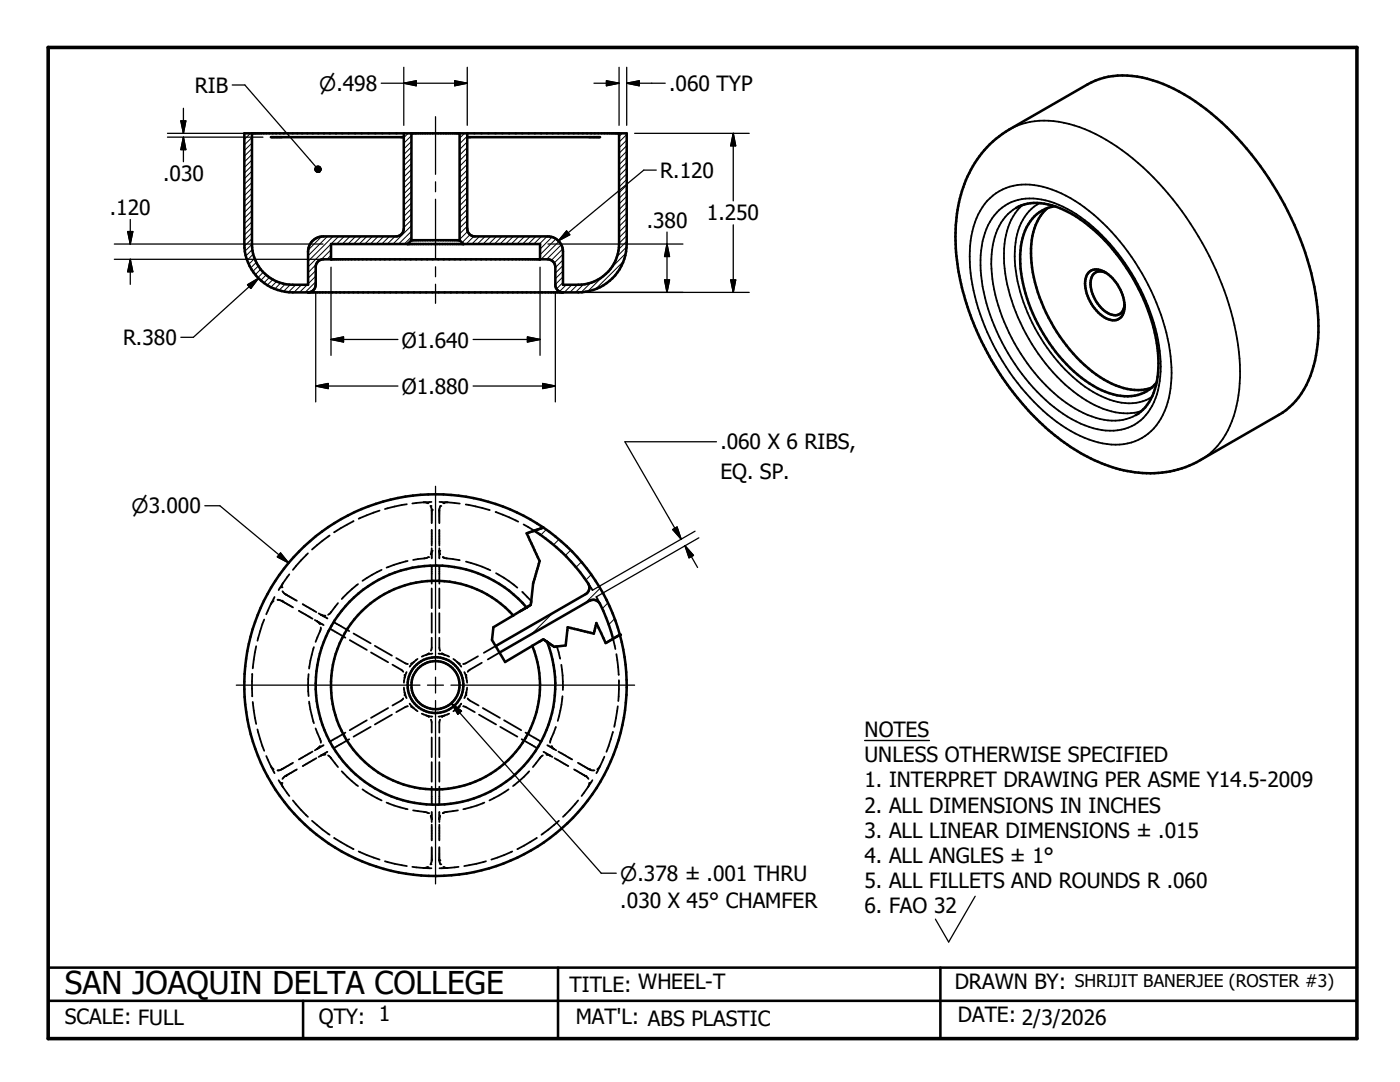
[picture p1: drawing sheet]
<svg xmlns="http://www.w3.org/2000/svg" width="279mm" height="216mm" viewBox="0 0 279 216" stroke-linecap="round" stroke-linejoin="round" font-family="sans-serif">
<g fill="none" stroke="#000" stroke-width=".2">
<path d="M48.8 26.6v.1M50 26.6l-1.2 1.2M50.3 39.8l-1.5 1.5M50.3 38.6l-1.5 1.6M50.3 37.5l-1.5 1.5M50.3 36.4l-1.5 1.5M50.3 35.3l-1.5 1.5M50.3 34.1l-1.5 1.6M50.3 33l-1.5 1.6M50.3 31.9l-1.5 1.5M50.3 30.8l-1.5 1.5M50.3 29.7l-1.5 1.5"/>
<path d="M50.3 28.5l-1.5 1.6M50.3 27.4l-1.5 1.5M81.4 26.6l-.8 .9M82.1 39.4l-1.5 1.6M82.1 38.3l-1.5 1.5M82.1 37.2l-1.5 1.5M82.1 36.1l-1.5 1.5M82.1 34.9l-1.5 1.6M82.1 33.8l-1.5 1.5M82.1 32.7l-1.5 1.5M82.1 31.6l-1.5 1.5M82.1 30.4l-1.5 1.6"/>
<path d="M82.1 29.3l-1.5 1.5M82.1 28.2l-1.5 1.5M82.1 27.1l-1.5 1.5M92.7 26.6l-1 1M93.3 36.2l-1.6 1.5M93.3 32.8l-1.6 1.5M93.3 31.7l-1.6 1.5M93.3 28.3l-1.6 1.5M93.3 39.5l-1.6 1.6M93.3 38.4l-1.6 1.5M93.3 37.3l-1.6 1.5M93.3 35l-1.6 1.6"/>
<path d="M93.3 33.9l-1.6 1.5M93.3 30.5l-1.6 1.6M93.3 29.4l-1.6 1.5M93.3 27.2l-1.6 1.5M124.2 26.6l-.7 .6M125.1 39.2l-1.6 1.5M125.1 38.1l-1.6 1.5M125.1 36.9l-1.6 1.6M125.1 35.8l-1.6 1.5M125.1 34.7l-1.6 1.5M125.1 33.6l-1.6 1.5M125.1 32.4l-1.6 1.6"/>
<path d="M125.1 31.3l-1.6 1.6M125.1 30.2l-1.6 1.5M125.1 29.1l-1.6 1.5M125.1 28l-1.6 1.5M125.1 26.8l-1.6 1.6M50.3 48.7l-1.4 1.4M50.3 47.6l-1.5 1.5M50.3 46.5l-1.5 1.5M50.3 45.4l-1.5 1.5M50.3 44.3l-1.5 1.5M50.3 43.1l-1.5 1.6M50.3 42l-1.5 1.5"/>
<path d="M50.3 40.9l-1.5 1.5M50.4 49.7l-1.3 1.4M50.5 50.7l-1.2 1.2M50.8 51.5l-1.1 1.2M51.2 52.4l-1.1 1M51.6 53l-1.1 1.2M52 53.7l-1 1.1M52.6 54.3l-1.1 1.1M53.1 54.8l-1 1.1M53.8 55.3l-1.1 1.1M54.5 55.8l-1.1 1.1M55.2 56.1l-1.1 1.2"/>
<path d="M56.1 56.4l-1.3 1.3M57 56.7l-1.3 1.2M58 56.8l-1.4 1.4M59 56.8l-1.4 1.5M60.2 56.8l-1.5 1.5M61.3 56.8l-1.5 1.5M62.8 57.6l-.6 .5M63 56.2l-2.1 2.1M63 55.1l-1.5 1.5M63 54l-1.5 1.5M63.1 52.7l-1.6 1.7M64.2 47.2l-2.7 2.7"/>
<path d="M65.3 47.2l-3.8 3.8M66.1 51l-.8 .7M66.1 49.8l-2.1 2.1M66.5 47.2l-5 4.9M67.6 47.2l-6.1 6.1M68.7 47.2l-1.5 1.5M69.8 47.2l-1.5 1.5M71 47.2l-1.6 1.5M72.1 47.2l-1.5 1.5M73.2 47.2l-1.5 1.5M74.3 47.2l-1.5 1.5M75.4 47.2l-1.5 1.5"/>
<path d="M76.6 47.2l-1.5 1.5M77.7 47.2l-1.5 1.5M78.8 47.2l-1.5 1.5M82.1 47.3l-1.4 1.4M82.1 46.2l-2.6 2.5M82.1 45l-3.7 3.7M82.1 43.9l-1.5 1.5M82.1 42.8l-1.5 1.5M82.1 41.7l-1.5 1.5M82.1 40.5l-1.5 1.6M93.3 45.1l-1.6 1.6M93.3 44l-1.6 1.5"/>
<path d="M93.3 42.9l-1.6 1.5M93.3 41.8l-1.6 1.5M93.3 40.6l-1.6 1.6M93.4 46.1l-1.7 1.7M93.8 46.8l-1.6 1.6M94.6 47.1l-1.6 1.6M95.7 47.2l-1.5 1.5M96.8 47.2l-1.5 1.5M97.9 47.2l-1.5 1.5M99.1 47.2l-1.5 1.5M100.2 47.2l-1.5 1.5M101.3 47.2l-1.5 1.5"/>
<path d="M102.4 47.2l-1.5 1.5M103.6 47.2l-1.6 1.5M104.7 47.2l-1.5 1.5M105.8 47.2l-1.5 1.5M106.9 47.2l-1.5 1.5M108.1 47.2l-1.6 1.5M109.2 47.2l-1.6 1.5M110.2 47.3l-2.4 2.4M110.9 47.7l-3.1 3.1M111.5 48.2l-3.5 3.5M112 48.9l-2.9 2.8M112.3 49.7l-2.3 2.2"/>
<path d="M112.4 56.4l-1.3 1.2M112.4 55.2l-1.6 1.6M112.4 54.1l-1.6 1.5M112.4 53l-1.6 1.5M112.4 51.9l-1.6 1.5M112.4 50.8l-1.8 1.7M113 56.8l-1.3 1.4M114.1 56.8l-1.5 1.5M115.3 56.8l-1.6 1.5M116.5 56.7l-1.7 1.6M118 56.3l-2 2M120.3 55.2l-3 3"/>
<path d="M122.5 55.2l-.6 .6M124.4 52.2l-5.5 5.5M124.9 50.6l-3 3M125 49.3l-1.9 2M125.1 48.2l-1.7 1.6M125.1 47l-1.6 1.5M125.1 45.9l-1.6 1.5M125.1 44.8l-1.6 1.5M125.1 43.7l-1.6 1.5M125.1 42.6l-1.6 1.5M125.1 41.4l-1.6 1.5M125.1 40.3l-1.6 1.5"/>
<path d="M109 105.7l-1.1 1.1M111.5 107.6l-1.1 1.1M113.9 109.8l-1.1 1.1M116 112.1l-1 1.1M118 114.7l-1.1 1.1M119.8 117.4l-3.1 3M99.6 128.5l-.6 .6M110.3 122.4l-4.2 4.1M121.3 120.3l-1.1 1.2M122.7 123.5l-1.2 1.2"/>
</g>
<g fill="none" stroke="#000" stroke-width=".51">
<path d="M48.8 26.6h76.3v22.1a9.7 9.7 0 0 1-9.7 9.6h-57a9.6 9.6 0 0 1-9.6-9.6zM50.3 26.6v22.1a8.1 8.1 0 0 0 8.1 8.1h3.1v-6.6a3 3 0 0 1 3-3h14.6a1.56 1.56 0 0 0 1.5-1.6v-19M54.1 27.4h26.5M82.1 26.6v21.3M91.7 26.6v21.3M93.3 26.6v19a1.52 1.52 0 0 0 1.5 1.6h14.5a3.1 3.1 0 0 1 3.1 3v6.6a15.5 15.5 0 0 0 5-.2 8.1 8.1 0 0 0 6.1-7.9v-22.1M93.3 27.4h26.5M197.5 28.8l1.3-1.1 2.6-1.9 15.7-9a16 16 0 0 1 12.9-.8 40.7 40.7 0 0 1 17.8 12.5 62.4 62.4 0 0 1 14.9 31.4 29.2 29.2 0 0 1-2 17 14.1 14.1 0 0 1-5.5 5.9l-15.6 9a22.1 22.1 0 0 1-19.8 .6 45.8 45.8 0 0 1-19.7-17 53.8 53.8 0 0 1-9.3-25.1 28 28 0 0 1 4.2-18.5zM61.5 58.3a1.56 1.56 0 0 0 1.5-1.5v-3.5a1.52 1.52 0 0 1 1.5-1.6h44.8a1.56 1.56 0 0 1 1.5 1.6v3.5a1.52 1.52 0 0 0 1.6 1.5M66.1 51.7v-3h41.7v3M82.1 47.9l-.8 .8M82.1 47.9h9.6"/>
<path d="M91.7 47.9l.8 .8M202.8 41.5a9.3 9.3 0 0 1 7.9-.3 29.3 29.3 0 0 1 12.8 10.4 36 36 0 0 1 7.7 21.8 11.1 11.1 0 0 1-4 9.1l-.5 .3M209 41.5a11 11 0 0 0-3.2 9 32.7 32.7 0 0 0 12.2 23.6 14.2 14.2 0 0 0 10.5 3.6l1.3-.3M210.5 41.2a7.8 7.8 0 0 0-6.4 6.3 24 24 0 0 0 2 15.1 30.6 30.6 0 0 0 13.7 15.2 9.8 9.8 0 0 0 9.1 .2l1-.7 .9-1M217.3 54.4a2.7 2.7 0 0 1 3.5 .1 8.3 8.3 0 0 1 3.5 7.7 2.24 2.24 0 0 1-3.5 1.3 8.4 8.4 0 0 1-4.2-7.8l.3-.8zM220.8 54.5a2 2 0 0 0-2.2-.1 2 2 0 0 0-1 2 7 7 0 0 0 4.3 6.4 1.92 1.92 0 0 0 2.5-2M106.6 105.9a34.2 34.2 0 0 1 11 11v.6l-.2 .5-.5 .6-18 10.3M108.4 105.3l-3.3 1.1 2.6 5.6-1.3 4.4-.4 3.5a1.15 1.15 0 0 1-.8 1.3 23.9 23.9 0 0 0-39.6 4.6 23.9 23.9 0 0 0 19.5 34.7 23.9 23.9 0 0 0 24.1-32.4M108.4 105.3a38 38 0 0 1 15.3 21.4M108.4 105.3a38.1 38.1 0 0 0-55.5 14.2 38.1 38.1 0 0 0 21.3 53.2 38.1 38.1 0 0 0 50-28 37.7 37.7 0 0 0-.5-18M102.4 122.8l-3.9 2.4-.3 2.5 2.6 4.4 7-4.1a.84 .84 0 0 1 1.4 .1M102.4 122.8a20.9 20.9 0 0 0-34.4 5.2 20.9 20.9 0 0 0 18.4 29.6 20.9 20.9 0 0 0 19.8-28.7"/>
<path d="M105.1 121.2l-2.7 1.6M122.4 127.4l-1.4-4.2a8.5 8.5 0 0 0-1.6-3.1l-.7-.4-1.1 .2-17.9 10.3M123.7 126.7l-2.8 1.6-1.9-4-.5 2.1-5.2-1.2-.4 3.6-1.8 .2a.74 .74 0 0 1-1-.3l-.9-.6M9.6 193.1h261.2M9.6 199.7h261.2M60.5 199.7v7.5M111.4 193.1v14.1M187.7 193.1v14.1"/>
<circle cx="86.9" cy="136.7" r="4.8"/>
<circle cx="86.9" cy="136.7" r="5.6"/>
</g>
<g fill="#000">
<circle cx="55.4" cy="119.7" r=".18"/>
<circle cx="56.2" cy="119.9" r=".18"/>
<circle cx="56.2" cy="117.2" r=".18"/>
<circle cx="85.3" cy="100.4" r=".18"/>
<circle cx="85.5" cy="111.2" r=".18"/>
<circle cx="85.9" cy="101" r=".18"/>
<circle cx="86.2" cy="101.8" r=".18"/>
<circle cx="86.2" cy="109.9" r=".18"/>
<circle cx="87.7" cy="109.9" r=".18"/>
<circle cx="87.9" cy="101" r=".18"/>
<circle cx="88.4" cy="111.2" r=".18"/>
<circle cx="88.5" cy="100.4" r=".18"/>
<circle cx="63.8" cy="124.5" r=".18"/>
<circle cx="64.7" cy="122.9" r=".18"/>
<circle cx="123.7" cy="126.7" r=".25"/>
<circle cx="55.4" cy="153.7" r=".18"/>
<circle cx="56.2" cy="156.2" r=".18"/>
<circle cx="57" cy="154.8" r=".18"/>
<circle cx="63.8" cy="148.9" r=".18"/>
<circle cx="64.7" cy="150.6" r=".18"/>
<circle cx="109.1" cy="150.6" r=".18"/>
<circle cx="110" cy="148.9" r=".18"/>
<circle cx="116.9" cy="154.8" r=".18"/>
<circle cx="117.6" cy="156.2" r=".18"/>
<circle cx="117.6" cy="153.5" r=".18"/>
<circle cx="118.4" cy="153.7" r=".18"/>
<circle cx="85.3" cy="173" r=".18"/>
<circle cx="85.5" cy="162.3" r=".18"/>
<circle cx="85.9" cy="172.5" r=".18"/>
<circle cx="87.7" cy="171.7" r=".18"/>
<circle cx="87.9" cy="172.5" r=".18"/>
<circle cx="88.4" cy="162.3" r=".18"/>
<circle cx="88.5" cy="173" r=".18"/>
</g>
<g fill="none" stroke="#000" stroke-width=".36">
<path d="M201.4 25.8a16 16 0 0 1 13-.8 40.7 40.7 0 0 1 17.8 12.5 61 61 0 0 1 15.2 34 25.5 25.5 0 0 1-3.3 16l-1.1 1.5-1.3 1.3-2.1 1.5M197 40.1a10.7 10.7 0 0 1 11.2-2.8 29.9 29.9 0 0 1 14.4 9.9 45.5 45.5 0 0 1 11.1 25 18.2 18.2 0 0 1-2.9 12.7 10.6 10.6 0 0 1-11.6 3.4 30 30 0 0 1-14.5-9.9 44.7 44.7 0 0 1-11.1-26.2 17 17 0 0 1 3.4-12.1zM199.4 41.9a10.1 10.1 0 0 1 10.1-1.7 29.9 29.9 0 0 1 14.3 11.2 39 39 0 0 1 7.9 21.7 14.4 14.4 0 0 1-3.5 10.3 10.1 10.1 0 0 1-10.8 1.8 30.4 30.4 0 0 1-14.2-11.6 38 38 0 0 1-7.5-21.7 13.9 13.9 0 0 1 3.7-10zM202.8 41.5a11.2 11.2 0 0 0-4.9 9.3 34.5 34.5 0 0 0 6.5 20.7 30.7 30.7 0 0 0 12.7 11.3 10.9 10.9 0 0 0 9.6 0M204.1 40.9a13.2 13.2 0 0 0-3.7 10.6 37.3 37.3 0 0 0 9 21.9 25 25 0 0 0 13.2 8.9l2.4 .2 1.5-.1 1.3-.4M207.5 40.5a10.3 10.3 0 0 0-4.9 8.8 31.9 31.9 0 0 0 5.8 19.2 29 29 0 0 0 12.2 10.9 9.8 9.8 0 0 0 9.3-.2M54.6 119.9l-.5 .6M54.8 119.1l-.7 1.4M55.4 119.7l.8 .2M56.2 119.9h.1M56.3 119.9v.1M56.3 120l2.2 1.2"/>
<path d="M56.4 118l.6 .6 2.2 1.3M56.4 116.4l-.8 1.4M56.4 116.4l-.2 .8M57.7 114.6l-1.3 1.8M61.5 110.4l-3 3.3M65.8 106.9l-3.5 2.8M66.7 106.2h.1M70.6 104l-3.9 2.2M71.5 116.6l-3.3 2.9M75.8 101.9l-4.2 1.6M76.2 113.7l-3.9 2.2M81.2 100.6l-4.4 1"/>
<path d="M81.3 111.9l-4.2 1.4M84.5 100.2l-2.2 .3M84.5 100.2l.8 .2M84.7 111.4l-2.3 .3M85.5 111.2l-.8 .2M85.9 101l.3 .8M86.1 100.2h-1.6M86.2 101.8v2.6M86.2 105.7v3.2M86.2 109.4v2M86.2 113v3.5M86.2 117.4v4"/>
<path d="M86.2 109.9l-.2 .7M87.7 105.7v3.2M87.7 109.4v2M87.7 113v3.5M87.7 117.4v4M87.7 110.1l.2 .5M87.7 100.2h1.6M87.9 101l-.2 .8v2.6M88.4 111.2l.7 .2M89.2 111.4l2.6 .4M89.3 100.2l2.5 .3M89.3 100.2l-.8 .2"/>
<path d="M92.9 100.7l4.8 1.1M93 112.1l3.2 1 1.7 .7M98.9 102.2l4.5 1.9M99 114.4l2.5 1.5 1.7 1.4M104.2 118.1l1.8 1.8M104.5 104.7l2.1 1.2M117.4 116.4l.8 1.4M119 119.1l.8 1.4M50.3 134.5v4.4M51.1 128.9l-.7 4.5M52.7 123.6l-1.3 4.3M54.1 120.5l-1 2.1"/>
<path d="M59.7 121.9l2.7 1.6M60.4 120.5l2.7 1.6M61.6 134.5l-.1 2.2 .1 2.2M61.7 140l1 4.3M62.7 129.1l-1 4.3M62.8 123.7l.5 .3M63.3 124l.2 .1M63.3 124h.1M63.3 124l.1 .1M63.4 124.1l1.2 .6M63.5 124.1l.3 .4M63.6 122.4l.4 .3"/>
<path d="M64 125.2v.5l-1 2.4M64 122.7l.7 .2M64 122.7l1.3 .7M65.9 125.5l3 1.7M66 122.2l-.5 .5M66.1 122.2h-.1M66.7 124.2l3 1.7M67.5 120.3l-1.4 1.8M69.8 127.7l3.4 2M70.6 126.4l3.4 2M74 130.2l3.5 1.9M74.8 128.9l3.4 1.9"/>
<path d="M78.3 132.6l1.7 1 .5 .4M79.1 131.3l2.3 1.2M80.5 139.4l-.5 .4-1.7 1M80.6 137.2l.1 .9M80.7 138.1l.4 1.2M80.7 138.1v.7M80.7 134.6v.7M80.7 135.3l-.1 .9M81.1 134.1l-.4 1.2M82.6 132.1l-.8 .9M82.6 132.1l-.6 .3M83.3 131.5l-.7 .6"/>
<path d="M85.1 130.7l-.9 .3M85.6 130.3l-.5 .4M86.2 122.3v4M86.2 127.2v2l-.2 .6M86.3 130.4l-1.2 .3M87.5 130.4l1.2 .3M87.7 122.3v4M87.7 127.2l.1 2.6M88.2 130.3l.5 .4M88.7 130.7l.9 .3M90.5 131.5l.7 .6M91.2 132.1l.6 .3"/>
<path d="M91.2 132.1l.9 .9M92.7 134.1l.4 1.2M93.1 138.1l-.4 1.2M93.1 134.6v.7M93.1 138.1v.7M93.1 135.3l.1 .9M93.2 137.2l-.1 .9M93.3 139.4l.5 .4 1.7 1M95.4 131l-2.4 1.3-.6 .2M96.2 132.2l-2.4 1.4-.5 .4M98.9 128.9l-2.3 1.4M99.7 130.2l-2.4 1.4"/>
<path d="M111.1 129l.7 2.4M112 132.7l.3 2.1v2.9M112.3 138.9l-.2 1.7-.8 3.2M122.4 127.4l.4 2.1M123 130.5l.5 4.2M123.5 135.7l-.1 4.2M50.4 140.1l.7 4.4M51.4 145.5l1.3 4.3M53.1 150.9l1 2M54.1 152.9l.7 1.4M54.1 152.9l.5 .6M55.6 155.7l.8 1.3"/>
<path d="M56.2 156.2l.2 .8M56.4 157l1.3 1.8M58.5 159.7l3 3.3M58.5 152.2l-2.3 1.3-.8 .2M59.2 153.5l-2.2 1.3-.6 .6M62.4 150l-2.7 1.5M63 145.3l.8 2.1M63.1 151.3l-2.7 1.6M63.3 149.5l-.5 .2M63.8 148.9l-.5 .6M63.9 147.5l.1 .7M64 150.8l-.4 .2"/>
<path d="M64.6 148.7l-1.3 .8M64.7 150.6l-.7 .2M65.3 150l-1.3 .8M65.5 150.7l.6 .6M66.1 151.3l1.4 1.8M68.2 153.9l2 2 1.3 .9M68.9 146.2l-3 1.7M69.7 147.5l-3 1.8M72.3 157.5l1.9 1.2 2 1M73.2 143.7l-3.4 2M74 145l-3.4 2M77.5 141.3l-3.5 1.9"/>
<path d="M78.2 142.6l-3.4 2M81.4 140.9l-2.3 1.2M81.8 140.4l.8 .9M82 141l.6 .3M82.6 141.3l.7 .6M84.2 142.4l.9 .4M85.1 142.8l1.2 .2M85.1 142.8l.5 .3M86 143.6l.2 .6v2M86.2 147.2v3.9M86.2 152.1v3.9M86.2 157v3.5"/>
<path d="M87.7 147.2v3.9M87.7 152.1v3.9M87.7 157v3.5M87.8 143.6l-.1 2.6M88.7 142.8l-1.2 .2M88.7 142.8l-.5 .3M89.6 142.4l-.9 .4M91.2 141.3l-.7 .6M91.8 141l-.6 .3M92.1 140.4l-.9 .9M92.4 140.9l2.4 1.2M95.6 142.6l3.4 2"/>
<path d="M96.4 141.3l3.4 1.9M99.8 145l3.4 2M100.6 143.7l3.4 2M101.5 157.5l-1.9 1.2-1.9 1M104.1 147.5l3 1.8M104.9 146.2l3 1.7M105.6 153.9l-1.1 1.1-2.1 1.8M107.7 151.3l-1.3 1.8M108.3 150.7l-.5 .6M108.5 150l1.3 .8M109.1 150.6l.7 .2M109.2 148.7l1.3 .8"/>
<path d="M109.8 150.8h.1M109.8 150.8l.4 .2M110 147.5l-.2 .7M110 148.9l.5 .6M110.5 149.5l.5 .2M110.7 151.3l2.7 1.6M110.9 145l-.9 2.4M111.4 150l2.8 1.5M114.6 153.5l2.3 1.3 .5 .6M115.3 152.2l2.6 1.4 .5 .1M115.4 159.7l-3 3.3M117.4 157l-1.3 1.8"/>
<path d="M117.6 156.2l-.2 .8M118.2 155.7l-.8 1.3M119.8 152.9l-.8 1.4M119.8 152.9l-.6 .6M120.6 151l-.8 1.9M122.3 146.1l-1.3 3.9M123.3 140.9l-.7 4.1M62.3 163.8l3.5 2.8M66.7 167.2l3.9 2.2M71.6 169.9l4.2 1.6M76.8 171.9l4.4 .9M77.1 160.1l1.6 .6 2.6 .8"/>
<path d="M82.3 173l2.2 .2M82.4 161.7l2.3 .3M84.5 173.2h1.6M84.7 162l.8 .3M85.3 173l-.8 .2M86 162.8l.2 .7M86.2 162v2M86.2 164.5v3.2M86.2 169v2.7l-.3 .8M87.7 171.7l.2 .8M87.7 162v2M87.7 164.5v3.2"/>
<path d="M87.7 169v2.6M87.9 162.8l-.2 .5M88.5 173l.8 .2M89.1 162l-.7 .3M89.3 173.2h-1.6M91.4 161.7l-2.2 .3M91.5 173l-2.2 .2M96.7 160.1l-1.5 .6-2.7 .8M97 171.9l-4.4 .9M102.2 169.9l-4.1 1.6M107.1 167.2l-3.9 2.2M111.5 163.8l-3.4 2.8"/>
</g>
<path d="M9.6 9.5h261.2v197.7h-261.2z" fill="none" stroke="#000" stroke-width=".71"/>
<g fill="none" stroke="#000" stroke-width=".25">
<path d="M46.3 17h2.6l14.1 16.3M76.1 16.6h17.2M80.6 16.6l2.5-.5v1zM80.6 13.4v11.6M90.7 16.1l2.6 .5-2.6 .5zM93.3 13.4v11.6M118.5 16.6h5M121 16.1l2.5 .5-2.5 .5zM123.5 13.4v11.6M125.1 16.6h7.7M125.1 16.6l2.5-.5v1zM125.1 13.4v11.6"/>
<path d="M33.4 26.6h15.3M33.4 27.4h19.1M36.1 24.1h1l-.5 2.5zM36.6 21.6v5M36.6 27.4v4.9M36.6 27.4l.5 2.5h-1zM86.9 23.3v11.5M86.9 36.3v2M86.9 39.8v11.9M126.7 26.6h22.8M131 33.9h-2.5l-17.1 14.2M146.3 26.6v13.5"/>
<path d="M146.3 26.6l.5 2.5h-1zM22.8 48.7h41.7M22.8 51.7h41.7M25.5 46.2h1l-.5 2.5zM26 43.8v4.9M26 51.7v5M26 51.7l.5 2.5h-1zM49.4 56.8l2.2-1.3-1.5 2.1zM51.6 55.5l-13 11.8h-2.5M63 58.4v21.8M66.1 53.3v17.6M86.9 53.2v2"/>
<path d="M86.9 56.7v3.8M107.8 53.3v17.6M109.4 48.7h2.7M110.8 58.4v21.8M112.3 48.7h24M113.1 46.1l.6 .7-2.3 1.3zM117 58.3h32.5M132.6 55.9h1l-.5 2.4zM133.1 46.3v12M133.1 48.7l.5 2.5h-1zM145.8 55.9h1l-.5 2.4zM146.3 44.9v13.4"/>
<path d="M63 77h16.4M63 77l2.5-.5v1zM66.1 67.7h13.3M66.1 67.7l2.5-.5v1zM94.4 77h16.4M94.4 67.7h13.4M105.3 67.2l2.5 .5-2.5 .5zM108.3 76.5l2.5 .5-2.5 .5zM86.9 97v36.6M143 88.1h-18.3l11.2 19.5M40.9 100.9h3l13.7 11.4M56 110.3l1.6 2-2.2-1.2z"/>
<path d="M134.3 105.7l.8-.5 .8 2.4zM136.7 108.9l2.5 4.3M136.7 108.9l1.7 1.9-.9 .5zM138.7 106l-20.5 11.8M139.5 107.3l-20.5 11.8M47.2 136.7h36.6M85.3 136.7h3.2M86.9 135.1v3.2M86.9 139.8v36.6M90 136.7h36.7M90.1 140.3l29.9 33.9h3M90.1 140.3l2 1.6-.7 .6z"/>
<path d="M194.6 178.8l-5.3 9.2-2.6-4.6"/>
</g>
<g fill="#000" stroke="#000" stroke-width=".25">
<path d="M80.6 16.6l2.5-.5v1zM90.7 16.1l2.6 .5-2.6 .5zM121 16.1l2.5 .5-2.5 .5zM125.1 16.6l2.5-.5v1zM36.1 24.1h1l-.5 2.5zM36.6 27.4l.5 2.5h-1zM64.1 33.9l-.3 .3zM64.1 33.7l-.3 .5zM64 33.5l-.2 .7zM63.9 33.4l-.1 .8zM63.8 33.3l.1 .1-.1 .8zM63.6 33.2l.2 .1v.9z"/>
<path d="M63.5 33.1l.1 .1 .2 1zM63.3 33.2l.2-.1 .3 1.1zM63.1 33.2h.2l.5 1zM63 33.3l.1-.1 .7 1zM63 33.3l.8 .9-.9-.7zM62.9 33.5l.9 .7-1-.5zM62.8 33.7l1 .5-1-.3zM62.8 33.9l1 .3-.9-.2zM62.9 34l.9 .2h-.8zM63 34.2h.8zM63.2 34.3l.6-.1zM63.3 34.4l.5-.2z"/>
<path d="M63.5 34.4l.3-.2zM63.7 34.3l.1-.1zM146.3 26.6l.5 2.5h-1zM25.5 46.2h1l-.5 2.5zM26 51.7l.5 2.5h-1zM49.4 56.8l2.2-1.3-1.5 2.1zM113.1 46.1l.6 .7-2.3 1.3zM132.6 55.9h1l-.5 2.4zM133.1 48.7l.5 2.5h-1zM145.8 55.9h1l-.5 2.4zM63 77l2.5-.5v1zM66.1 67.7l2.5-.5v1z"/>
<path d="M105.3 67.2l2.5 .5-2.5 .5zM108.3 76.5l2.5 .5-2.5 .5zM56 110.3l1.6 2-2.2-1.2zM134.3 105.7l.8-.5 .8 2.4zM136.7 108.9l1.7 1.9-.9 .5zM90.1 140.3l2 1.6-.7 .6z"/>
</g>
<path d="M172.6 147.8h12.9" fill="none" stroke="#000" stroke-width=".28"/>
<text font-size="6.3" x="13" y="198.3">SAN JOAQUIN DELTA COLLEGE</text>
<g font-size="4.2">
<text x="38.9" y="18.5">RIB</text>
<text x="133.6" y="18.2">.060 TYP</text>
<text x="131.8" y="35.5">R.120</text>
<text x="32.6" y="36.2">.030</text>
<text x="21.9" y="43">.120</text>
<text x="129.1" y="45.5">.380</text>
<text x="141.1" y="44">1.250</text>
<text x="24.6" y="68.8">R.380</text>
<text x="80.2" y="69.4">Ø1.640</text>
<text x="80.2" y="78.7">Ø1.880</text>
<text x="143.8" y="89.7">.060 X 6 RIBS,</text>
<text x="143.8" y="95.5">EQ. SP.</text>
<text x="172.5" y="147.1">NOTES</text>
<text x="172.5" y="152.1">UNLESS OTHERWISE SPECIFIED</text>
<text x="172.5" y="157.1">1. INTERPRET DRAWING PER ASME Y14.5-2009</text>
<text x="172.5" y="162.1">2. ALL DIMENSIONS IN INCHES</text>
<text x="172.5" y="167.1">3. ALL LINEAR DIMENSIONS ± .015</text>
<text x="172.5" y="172.2">4. ALL ANGLES ± 1°</text>
<text x="172.5" y="177.2">5. ALL FILLETS AND ROUNDS R .060</text>
<text x="123.8" y="181.2">.030 X 45° CHAMFER</text>
<text x="172.5" y="182.2">6. FAO 32</text>
<text x="113.7" y="197.9">TITLE: WHEEL-T</text>
<text x="190.5" y="197.3">DRAWN BY:</text>
<text x="191.2" y="204">DATE: 2/3/2026</text>
<text x="13" y="204.3">SCALE: FULL</text>
<text x="63.6" y="204.3">QTY: 1</text>
<text x="114.9" y="204.4">MAT'L: ABS PLASTIC</text>
</g>
<g font-size="4">
<text x="63.7" y="18.1">n.498</text>
<text x="26.2" y="102.4">n3.000</text>
<text x="123.8" y="175.7">n.378 ± .001 THRU</text>
</g>
<text font-size="3.5" x="214.5" y="197">SHRIJIT BANERJEE (ROSTER #3)</text>
</svg>
